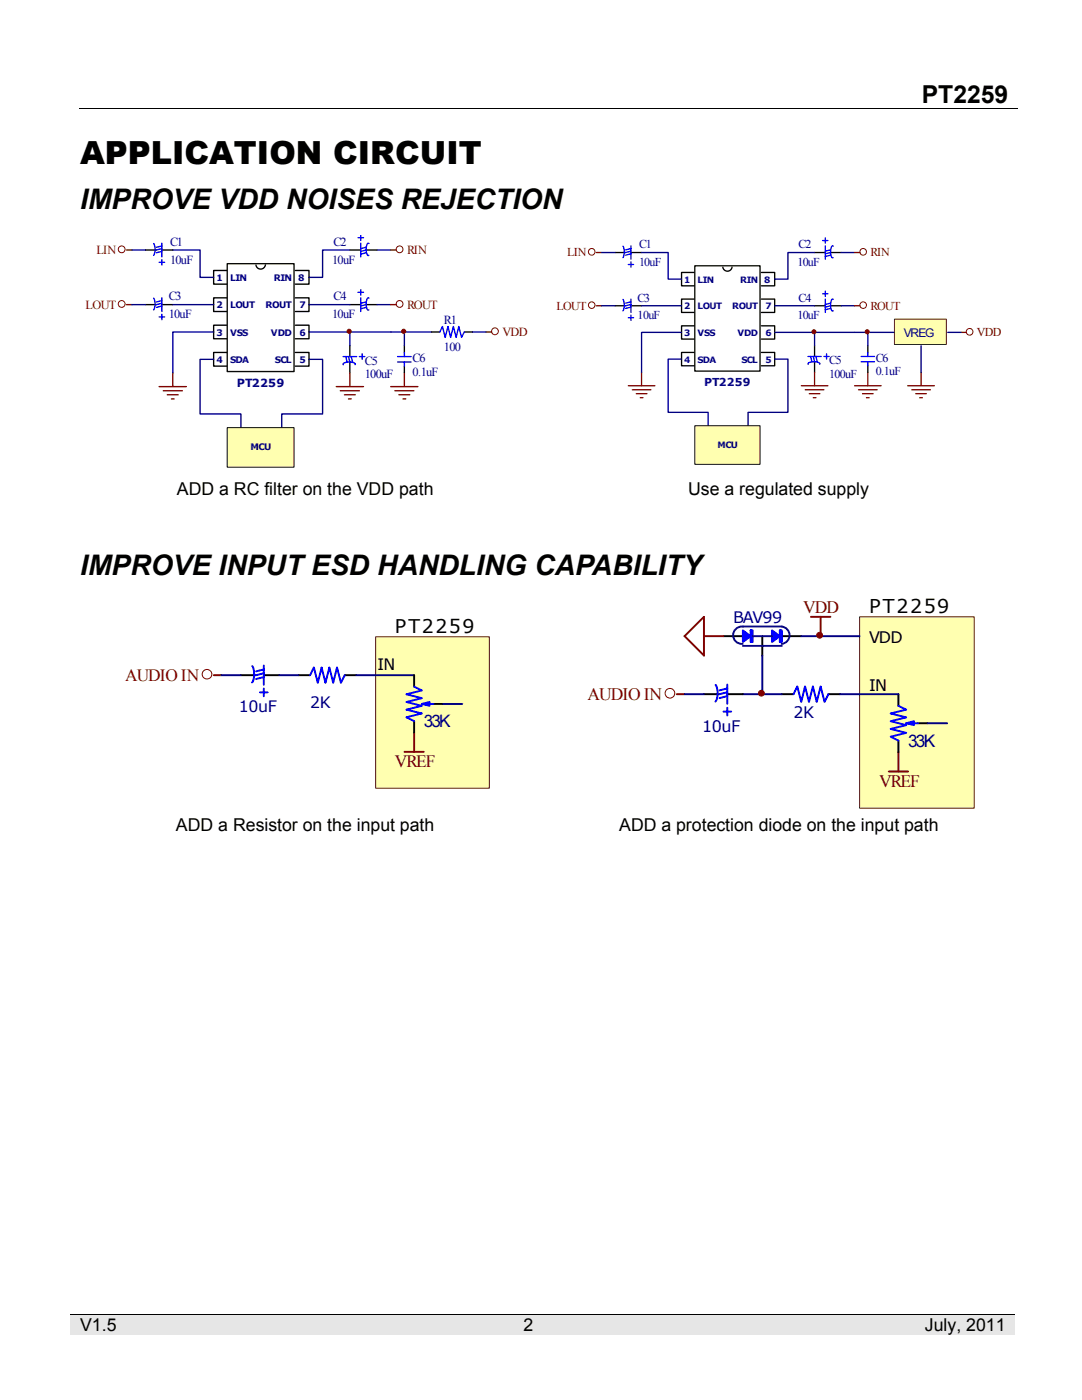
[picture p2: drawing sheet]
<svg xmlns="http://www.w3.org/2000/svg" width="216mm" height="279mm" viewBox="0 0 216 279" stroke-linecap="round" stroke-linejoin="round" font-family="sans-serif">
<path d="M15.7 21.7h187.4" fill="none" stroke="#000" stroke-width=".2"/>
<g fill="#e6e6e6">
<path d="M14.1 262.4h63.5v4h-63.5z"/>
<path d="M16 262.4h59.7v4h-59.7z"/>
<path d="M77.6 262.4h55.7v4h-55.7z"/>
<path d="M79.5 262.4h51.9v4h-51.9z"/>
<path d="M133.3 262.4h69.2v4h-69.2z"/>
<path d="M135.2 262.4h65.4v4h-65.4z"/>
</g>
<path d="M202.5 262.3h-188.4" fill="none" stroke="#000" stroke-width=".2"/>
<path d="M45.3 54h-2.7v2.7h2.7M45.3 59.4h-2.7v2.8h2.7M58.9 59.4h2.8v2.8h-2.8M58.9 54h2.8v2.7h-2.8M45.3 64.9h-2.7v2.7h2.7M45.3 70.3h-2.7v2.8h2.7M58.9 70.3h2.8v2.8h-2.8M58.9 64.9h2.8v2.7h-2.8" fill="none" stroke="#000" stroke-width=".27"/>
<path d="M45.3 52.6h13.4v21.6h-13.4z" fill-rule="evenodd" fill="#fff" stroke="#080d02" stroke-width=".27"/>
<path d="M29 49.9h2.2M32.3 49.9h2.2M53 52.9a.95 .95 0 0 1-1 .8 .95 .95 0 0 1-.9-.8M69.8 49.9h2.2M73.1 49.9h2.1M29 60.8h2.2M32.3 60.8h2.2M69.8 69v2.2M69.8 72.2v2.2M69.8 60.8h2.2M73.1 60.8h2.1" fill="none" stroke="#000" stroke-width=".27"/>
<g fill="none" stroke="#00f" stroke-width=".27">
<path d="M30.7 48.6a2.56 2.56 0 0 1-.1 2.4M30.7 59.5a2.56 2.56 0 0 1-.1 2.4M31.7 52.3h1.2M32.3 48.5v2.8M32.3 51.8v1.1M32.3 59.4v2.8M32.3 49.1l-1.1 .2M32.3 49.6l-1.1 .3M32.3 50.2l-1.1 .2M32.3 60l-1.1 .3M71.4 47.4h1.1M71.4 58.3h1.1"/>
<path d="M72 48.5v2.8M72 46.9v1.1M72 57.8v1.1M72 59.4v2.8M73.1 50.4l-1.1 .3M73.1 49.9l-1.1 .3M73.1 49.3l-1.1 .3M73.6 48.6l-.1-.1a2.08 2.08 0 0 0 0 2.5h.1M73.6 59.5l-.1-.1a2.08 2.08 0 0 0 0 2.5h.1M31.7 63.2h1.2M32.3 62.7v1.1M32.3 60.5l-1.1 .3"/>
<path d="M32.3 61.1l-1.1 .2M68.5 71.2h2.7M69 71.2l.3 1M69.5 71.2l.3 1M70.1 71.2l.3 1M70.8 72.8l.1-.1a1.99 1.99 0 0 0-2.4 0v.1M71.7 71.2h1.1M72.3 70.6v1.1M73.1 61.3l-1.1 .3M73.1 60.8l-1.1 .3M73.1 60.3l-1.1 .2"/>
</g>
<path d="M26.3 49.9h2.7M34.5 49.9h5.4v5.5h2.7M69.8 49.9h-5.4v5.5h-2.7M75.2 49.9h2.8M26.3 60.8h2.7M34.5 60.8h8.1M42.6 71.7h-2.7v10.9h8.2v2.7M42.6 66.3h-8.1v8.1M61.7 71.7h2.7v10.9h-8.2v2.7M61.7 60.8h8.1M61.7 66.3h16.3M75.2 60.8h2.8" fill="none" stroke="#000080" stroke-width=".27"/>
<g fill="none" stroke="#800000" stroke-width=".27">
<path d="M25.2 49.9h1.1M78 49.9h1.1M25.2 60.8h1.1M31.7 77.2h5.5M32.6 78h3.8M33.4 78.8h2.2M34.2 79.6h.6M34.5 74.4v2.8M67.1 77.2h5.4M67.9 78h3.8M68.7 78.8h2.2M69.5 79.6h.6"/>
<path d="M69.8 74.4v2.8M78 77.2h5.4M78 60.8h1.1M78.8 78h3.8M79.6 78.8h2.2M80.4 79.6h.6M80.7 74.4v2.8M97 66.3h1.1"/>
</g>
<g fill="none" stroke="#800000" stroke-width=".2">
<circle cx="24.3" cy="49.8" r=".68"/>
<circle cx="79.7" cy="49.8" r=".68"/>
<circle cx="24.3" cy="60.7" r=".68"/>
<circle cx="79.7" cy="60.7" r=".68"/>
<circle cx="98.8" cy="66.1" r=".68"/>
</g>
<path d="M45.3 85.3h13.4v7.9h-13.4z" fill-rule="evenodd" fill="#ffffb0" stroke="#080d02" stroke-width=".2"/>
<path d="M138.6 54.4h-2.6v2.6h2.6M138.6 59.7h-2.6v2.7h2.6M151.9 59.7h2.7v2.7h-2.7M151.9 54.4h2.7v2.6h-2.7M80.7 69v1.3M80.7 73.1v1.3M86.1 66.3h1.7M92.6 66.3h1.7M138.6 65h-2.6v2.7h2.6M138.6 70.3h-2.6v2.7h2.6M151.9 70.3h2.7v2.7h-2.7M151.9 65h2.7v2.7h-2.7" fill="none" stroke="#000" stroke-width=".27"/>
<path d="M79.3 71.2h2.7M79.3 72.2h2.7M80.7 70.3v.9M80.7 72.2v.9M87.8 66.3l.5-1.1 .5 2.1 .6-2.1 .5 2.1 .6-2.1 .5 2.1 .5-2.1 .6 2.1 .5-1" fill="none" stroke="#00f" stroke-width=".27"/>
<path d="M69.8 66.3v2.7M78 66.3h2.7v2.7M80.7 66.3h5.4M94.3 66.3h2.7" fill="none" stroke="#000080" stroke-width=".27"/>
<g fill="#800000" stroke="#800000" stroke-width=".2">
<circle cx="69.7" cy="66.1" r=".41"/>
<circle cx="80.6" cy="66.1" r=".41"/>
</g>
<path d="M138.6 53h13.1v21.1h-13.1z" fill-rule="evenodd" fill="#fff" stroke="#080d02" stroke-width=".27"/>
<path d="M122.7 50.4h2.1M125.9 50.4h2.1M146.1 53.3a.93 .93 0 0 1-.9 .8 .93 .93 0 0 1-1-.8M162.5 50.4h2.2M165.7 50.4h2.2M122.7 61h2.1M125.9 61h2.1M162.5 69v2.1M162.5 72.2v2.1M162.5 61h2.2M165.7 61h2.2" fill="none" stroke="#000" stroke-width=".27"/>
<g fill="none" stroke="#00f" stroke-width=".27">
<path d="M124.3 49.1a2.6 2.6 0 0 1 0 2.3M124.3 59.8a2.6 2.6 0 0 1 0 2.2M125.4 52.8h1M125.9 49.1v2.6M125.9 52.3v1M125.9 59.7v2.7M125.9 49.6l-1.1 .3M125.9 50.1l-1.1 .3M125.9 50.7l-1.1 .2M164.1 48h1.1M164.1 58.6h1.1M164.7 47.5v1"/>
<path d="M164.7 49.1v2.6M164.7 58.1v1.1M164.7 59.7v2.7M165.7 50.9l-1 .3M165.7 50.4l-1 .3M165.7 49.9l-1 .2M166.3 49.1h-.2a1.98 1.98 0 0 0 0 2.4l.1-.1M166.3 59.8l-.2-.1a1.98 1.98 0 0 0 0 2.4l.1-.1M125.4 63.4h1M125.9 62.9v1M125.9 60.2l-1.1 .3M125.9 60.8l-1.1 .2"/>
<path d="M125.9 61.3l-1.1 .3M161.2 71.1h2.7M161.8 71.1l.2 1.1M162.3 71.1l.2 1.1M162.8 71.1l.3 1.1M163.6 72.7v-.1a1.95 1.95 0 0 0-2.4 0l.1 .1M164.4 71.1h1.1M164.9 70.6v1.1M165.7 61.6l-1 .2M165.7 61l-1 .3M165.7 60.5l-1 .3"/>
</g>
<path d="M120.1 50.4h2.6M128 50.4h5.3v5.3h2.7M162.5 50.4h-5.3v5.3h-2.6M167.9 50.4h2.6M120.1 61h2.6M128 61h8M136 71.7h-2.7v10.6h8v2.7M136 66.3h-8v8M154.6 71.7h2.6v10.6h-7.9v2.7M154.6 61h7.9M154.6 66.3h15.9M167.9 61h2.6" fill="none" stroke="#000080" stroke-width=".27"/>
<g fill="none" stroke="#800000" stroke-width=".27">
<path d="M119 50.4h1.1M170.5 50.4h1.1M119 61h1.1M125.4 77h5.3M126.2 77.8h3.7M127 78.6h2.1M127.8 79.4h.5M128 74.3v2.7M159.9 77h5.3M160.7 77.8h3.7M161.5 78.6h2.1M162.3 79.4h.5"/>
<path d="M162.5 74.3v2.7M170.5 61h1.1M170.5 77h5.3M171.3 77.8h3.7M172.1 78.6h2.1M172.9 79.4h.5M173.2 74.3v2.7M191.7 66.3h1.1"/>
</g>
<g fill="none" stroke="#800000" stroke-width=".2">
<circle cx="118.1" cy="50.3" r=".66"/>
<circle cx="172.2" cy="50.3" r=".66"/>
<circle cx="118.1" cy="60.9" r=".66"/>
<circle cx="172.2" cy="60.9" r=".66"/>
<circle cx="193.5" cy="66.2" r=".67"/>
</g>
<path d="M138.6 85h13.1v7.7h-13.1z" fill-rule="evenodd" fill="#ffffb0" stroke="#080d02" stroke-width=".2"/>
<path d="M173.2 69v1.3M173.2 73v1.3" fill="none" stroke="#000" stroke-width=".27"/>
<path d="M171.8 71.1h2.7M171.8 72.2h2.7M173.2 70.3v.8M173.2 72.2v.8" fill="none" stroke="#00f" stroke-width=".27"/>
<path d="M162.5 66.3v2.7M170.5 66.3h2.7v2.7M173.2 66.3h5.3M189.1 66.3h2.6" fill="none" stroke="#000080" stroke-width=".27"/>
<g fill="#800000" stroke="#800000" stroke-width=".2">
<circle cx="162.4" cy="66.2" r=".4"/>
<circle cx="173" cy="66.2" r=".4"/>
</g>
<path d="M178.5 63.7h10.3v5h-10.3z" fill-rule="evenodd" fill="#ffffb0" stroke="#452a00" stroke-width=".2"/>
<path d="M181.1 77h5.3M181.9 77.8h3.8M182.7 78.6h2.1M183.5 79.4h.5M183.8 74.3v2.7" fill="none" stroke="#800000" stroke-width=".27"/>
<path d="M183.8 69v5.3" fill="none" stroke="#000080" stroke-width=".27"/>
<path d="M59.6 134.7h2.3M68.8 134.7h2.3" fill="none" stroke="#000" stroke-width=".38"/>
<path d="M61.9 134.7l.7-1.5 .8 3.1 .8-3.1 .7 3.1 .8-3.1 .8 3.1 .7-3.1 .8 3.1 .8-1.6" fill="none" stroke="#00f" stroke-width=".38"/>
<path d="M75 127.1h22.6v30.2h-22.6z" fill-rule="evenodd" fill="#ffffb0" stroke="#452a00" stroke-width=".2"/>
<path d="M42.7 134.7h1.5M80.7 150.1h3.9M82.6 146.2v3.9" fill="none" stroke="#800000" stroke-width=".38"/>
<path d="M44.2 134.7h3.8M55.7 134.7h3.9M71.1 134.7h11.5M88.4 140.5h3.8" fill="none" stroke="#000080" stroke-width=".38"/>
<path d="M48 134.7h3.1M52.6 134.7h3.1M82.6 134.7v2.3M82.6 143.9v2.3M86.5 140.5h1.9" fill="none" stroke="#000" stroke-width=".38"/>
<path d="M50.3 132.9a3.5 3.5 0 0 1 0 3.3M51.9 138.2h1.5M52.6 132.8v3.9M52.6 137.4v1.6M52.6 133.6l-1.5 .4M52.6 134.4l-1.5 .3M52.6 135.1l-1.5 .4M82.6 137l1.6 .8-3.1 .8 3.1 .7-3.1 .8 3.1 .8-3.1 .7 3.1 .8-3.1 .8 1.5 .7M84.2 140.5l1.5 .4v-.8l-1.5 .4h2.3" fill="none" stroke="#00f" stroke-width=".38"/>
<circle cx="41.3" cy="134.6" r=".96" fill="none" stroke="#800000" stroke-width=".2"/>
<path d="M156 138.5h2.3M165.3 138.5h2.3" fill="none" stroke="#000" stroke-width=".39"/>
<path d="M158.3 138.5l.8-1.5 .8 3.1 .7-3.1 .8 3.1 .8-3.1 .8 3.1 .7-3.1 .8 3.1 .8-1.6" fill="none" stroke="#00f" stroke-width=".39"/>
<path d="M171.5 123.1h22.9v38.2h-22.9z" fill-rule="evenodd" fill="#ffffb0" stroke="#452a00" stroke-width=".2"/>
<path d="M156 127h3.9" fill="none" stroke="#000" stroke-width=".39"/>
<path d="M154.1 125.8l1.5 1.2-1.5 1.1z" fill="#00f" stroke="#00f" stroke-width=".39"/>
<path d="M155.6 125.8v2.3h.4v-2.3z" fill-rule="evenodd" fill="#fff" stroke="#00f" stroke-width=".39"/>
<path d="M144.4 127h3.8M152.1 127v3.8" fill="none" stroke="#000" stroke-width=".39"/>
<path d="M148.2 125.8l1.6 1.2-1.6 1.1z" fill="#00f" stroke="#00f" stroke-width=".39"/>
<path d="M149.8 125.8v2.3h.4v-2.3z" fill-rule="evenodd" fill="#fff" stroke="#00f" stroke-width=".39"/>
<path d="M148.2 125.1a1.74 1.74 0 0 0-1.9 1.7 1.74 1.74 0 0 0 1.9 1.7M148.2 125h7.8M148.2 128.9h7.8M150.2 127h3.9M156 125.1a1.73 1.73 0 0 1 1.5 1.7 1.73 1.73 0 0 1-1.5 1.7" fill="none" stroke="#11037e" stroke-width=".39"/>
<path d="M135 138.5h1.6M136.6 127l3.9-3.9v7.7zM140.5 127h3.9M161.8 123.1h3.9M163.7 123.1v3.9M177.3 154h3.9M179.3 150.1v3.9" fill="none" stroke="#800000" stroke-width=".39"/>
<path d="M136.6 138.5h3.9M148.2 138.5h7.8M152.1 130.8v7.7M159.9 127h11.6M167.6 138.5h11.7M185.1 144.3h3.9" fill="none" stroke="#000080" stroke-width=".39"/>
<circle cx="133.7" cy="138.4" r=".96" fill="none" stroke="#800000" stroke-width=".2"/>
<path d="M140.5 138.5h3.1M145.1 138.5h3.1M179.3 138.5v2.4M179.3 147.8v2.3M183.2 144.3h1.9" fill="none" stroke="#000" stroke-width=".39"/>
<path d="M142.8 136.7a3.5 3.5 0 0 1 0 3.3M145.1 136.6v3.9M145.1 137.4l-1.5 .4M145.1 138.2l-1.5 .3M145.1 138.9l-1.5 .4M144.4 142h1.5M145.1 141.2v1.6M179.3 140.9l1.5 .7-3.1 .8 3.1 .8-3.1 .7 3.1 .8-3.1 .8 3.1 .8-3.1 .7 1.6 .8M180.8 144.3l1.6 .4v-.8l-1.6 .4h2.4" fill="none" stroke="#00f" stroke-width=".39"/>
<g fill="#800000" stroke="#800000" stroke-width=".2">
<circle cx="163.5" cy="126.8" r=".58"/>
<circle cx="151.9" cy="138.4" r=".58"/>
</g>
<text font-size="6.3" x="16" y="32.8">APPLICATION CIRCUIT</text>
<g font-size="5.7">
<text x="16" y="41.8">IMPROVE VDD NOISES REJECTION</text>
<text x="16" y="114.8">IMPROVE INPUT ESD HANDLING CAPABILITY</text>
</g>
<text font-size="4.9" x="183.9" y="20.5">PT2259</text>
<g font-size="3.8">
<text x="173.5" y="122.3">PT2259</text>
<text x="78.8" y="126.3">PT2259</text>
</g>
<g font-size="3.5">
<text x="35.3" y="98.8">ADD a RC filter on the VDD path</text>
<text x="137.3" y="98.8">Use a regulated supply</text>
<text x="35.1" y="165.8">ADD a Resistor on the input path</text>
<text x="123.6" y="165.8">ADD a protection diode on the input path</text>
<text x="16" y="265.6">V1.5</text>
<text x="104.4" y="265.6">2</text>
<text x="184.6" y="265.6">July, 2011</text>
</g>
<g font-size="3.5" fill="#800000">
<text x="160.3" y="122.3">VDD</text>
<text x="25" y="135.9">AUDIO IN</text>
<text x="117.2" y="139.7">AUDIO IN</text>
<text x="78.8" y="153.1">VREF</text>
<text x="175.4" y="157.1">VREF</text>
</g>
<text font-size="3.5" fill="#000080" x="181.2" y="149">33K</text>
<text font-size="3.4" fill="#000080" x="84.6" y="145.1">33K</text>
<g font-size="3.2" fill="#000080">
<text x="146.3" y="124.4">BAV99</text>
<text x="158.3" y="143.3">2K</text>
<text x="140.1" y="146">10uF</text>
</g>
<g font-size="3.2">
<text x="173.5" y="128.2">VDD</text>
<text x="173.5" y="137.9">IN</text>
</g>
<text font-size="3.1" x="75.3" y="133.7">IN</text>
<g font-size="3.1" fill="#000080">
<text x="47.6" y="142.1">10uF</text>
<text x="61.9" y="141.4">2K</text>
</g>
<g font-size="2.5" fill="#800000">
<text x="19.3" y="50.7">LIN</text>
<text x="81.2" y="50.7">RIN</text>
<text x="17.1" y="61.6">LOUT</text>
<text x="81.2" y="61.6">ROUT</text>
<text x="100.3" y="67.1">VDD</text>
</g>
<g font-size="2.5" fill="#000080">
<text x="34" y="49.1">C1</text>
<text x="34" y="52.6">10uF</text>
<text x="66.3" y="52.6">10uF</text>
<text x="66.6" y="49.1">C2</text>
<text x="33.7" y="60">C3</text>
<text x="66.6" y="60">C4</text>
<text x="33.7" y="63.5">10uF</text>
<text x="66.3" y="63.5">10uF</text>
<text x="88.6" y="64.6">R1</text>
<text x="88.6" y="70.1">100</text>
<text x="72.8" y="72.8">C5</text>
<text x="72.8" y="75.5">100uF</text>
<text x="82.3" y="72.2">C6</text>
<text x="82.3" y="75">0.1uF</text>
</g>
<g font-size="2.4" fill="#800000">
<text x="113.2" y="51.2">LIN</text>
<text x="173.7" y="51.2">RIN</text>
<text x="111" y="61.8">LOUT</text>
<text x="173.7" y="61.8">ROUT</text>
<text x="194.9" y="67.1">VDD</text>
</g>
<g font-size="2.4" fill="#000080">
<text x="127.5" y="49.6">C1</text>
<text x="127.5" y="53">10uF</text>
<text x="159.1" y="53">10uF</text>
<text x="159.4" y="49.6">C2</text>
<text x="127.2" y="60.2">C3</text>
<text x="127.2" y="63.6">10uF</text>
<text x="159.1" y="63.6">10uF</text>
<text x="159.4" y="60.2">C4</text>
<text x="180.3" y="67.2">VREG</text>
<text x="165.5" y="72.7">C5</text>
<text x="165.5" y="75.4">100uF</text>
<text x="174.8" y="72.2">C6</text>
<text x="174.8" y="74.8">0.1uF</text>
</g>
<g font-size="2.2" fill="#11037e">
<text x="47.3" y="77.2">PT2259</text>
<text x="140.5" y="77.1">PT2259</text>
</g>
<g font-size="1.8" fill="#11037e">
<text x="43.2" y="56.1">1</text>
<text x="45.9" y="56.1">LIN</text>
<text x="54.6" y="56.1">RIN</text>
<text x="59.5" y="56.1">8</text>
<text x="136.5" y="56.4">1</text>
<text x="139.2" y="56.4">LIN</text>
<text x="147.7" y="56.4">RIN</text>
<text x="152.5" y="56.4">8</text>
<text x="43.2" y="61.5">2</text>
<text x="45.9" y="61.5">LOUT</text>
<text x="53" y="61.5">ROUT</text>
<text x="59.8" y="61.5">7</text>
<text x="136.5" y="61.7">2</text>
<text x="139.2" y="61.7">LOUT</text>
<text x="146.1" y="61.7">ROUT</text>
<text x="152.7" y="61.7">7</text>
<text x="43.2" y="67">3</text>
<text x="45.9" y="67">VSS</text>
<text x="54.1" y="67">VDD</text>
<text x="59.8" y="67">6</text>
<text x="136.5" y="67.1">3</text>
<text x="139.2" y="67.1">VSS</text>
<text x="147.2" y="67.1">VDD</text>
<text x="152.7" y="67.1">6</text>
<text x="43.2" y="72.5">4</text>
<text x="45.9" y="72.5">SDA</text>
<text x="54.9" y="72.5">SCL</text>
<text x="59.8" y="72.5">5</text>
<text x="136.5" y="72.4">4</text>
<text x="139.2" y="72.4">SDA</text>
<text x="148" y="72.4">SCL</text>
<text x="152.7" y="72.4">5</text>
<text x="50" y="89.9">MCU</text>
<text x="143.2" y="89.4">MCU</text>
</g>
</svg>
